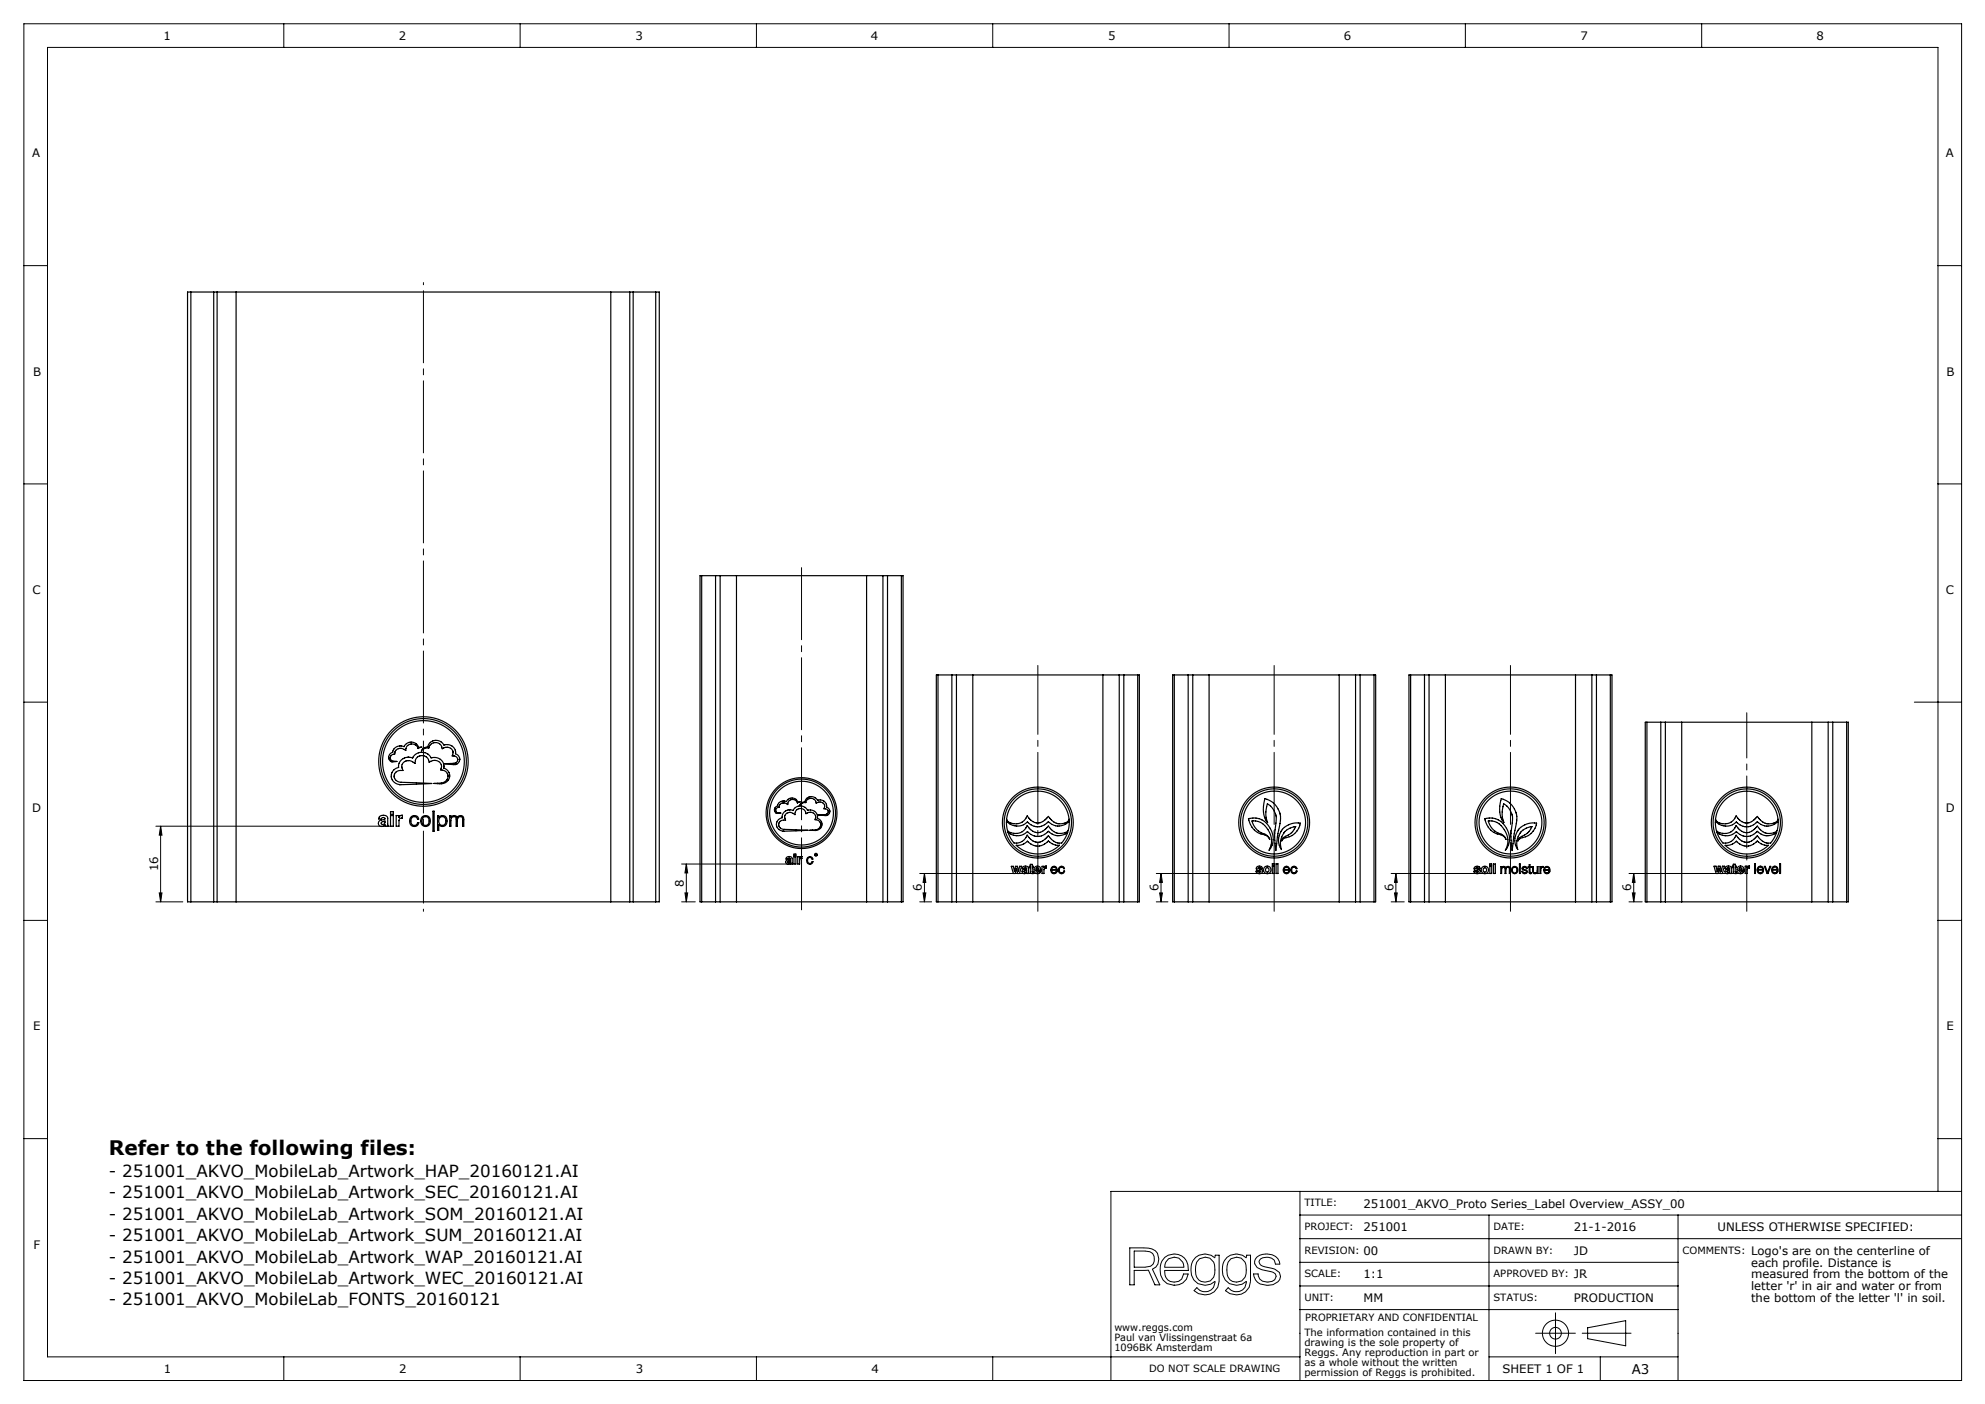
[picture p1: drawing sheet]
<svg xmlns="http://www.w3.org/2000/svg" width="420mm" height="297mm" viewBox="0 0 420 297" stroke-linecap="round" stroke-linejoin="round" font-family="sans-serif">
<g fill="none" stroke="#000" stroke-width=".21">
<path d="M5.1 5h410v287h-410zM60.1 5v5M110.1 5v5M160.1 5v5M210.1 5v5M260.1 5v5M310.1 5v5M360.1 5v5M5.1 56.2h5M410.1 56.2h5M5.1 102.4h5M410.1 102.4h5"/>
<path d="M5.1 148.5h5M405.1 148.5h10M33 174.8h49.8M34 174.8l.3 1.9h-.6zM34 174.8v16M5.1 194.7h5M33 190.8h5.7M33.7 188.9h.6l-.3 1.9zM144.2 190.8h2.9M144.2 182.8h23.6M144.9 188.9h.6l-.3 1.9zM145.2 182.8l.3 1.9h-.6z"/>
<path d="M145.2 182.8v8M194.6 190.8h2.5M194.6 184.8h24.9M195.3 188.9h.6l-.3 1.9zM195.6 184.8l.3 1.9h-.6zM195.6 184.8v6M244.7 190.8h2.4M244.7 184.8h24.3M245.4 188.9h.5l-.2 1.9zM245.7 184.8v6M245.7 184.8l.2 1.9h-.5zM294.4 190.8h2.7"/>
<path d="M294.4 184.8h20.6M295.1 188.9h.5l-.2 1.9zM295.4 184.8l.2 1.9h-.5zM295.4 184.8v6M344.7 190.8h2.8M344.7 184.8h23.6M345.4 188.9h.6l-.3 1.9zM345.7 184.8l.3 1.9h-.6zM345.7 184.8v6M410.1 194.7h5M5.1 240.9h5M275.1 252v40"/>
<path d="M275.1 257h140M315.1 257v35M355.1 257v35M410.1 252v-242h-400v277h265M410.1 240.9h5M415.1 252h-180v40M239 264h2.9a3.1 3.1 0 0 1 3 1.1 2.33 2.33 0 0 1-1.1 3.4l1.6 3.3h-1l-1.4-3.1h-3v3.1h-1zM240 264.6l3.3 .2a1.8 1.8 0 0 1 .1 3.1l-1.1 .2h-2.3zM246.5 266a2.99 2.99 0 0 1 3.4-.4 2.99 2.99 0 0 1 1.5 3.2l-5-.1a2.04 2.04 0 0 0 1.6 2.5 2.04 2.04 0 0 0 2.4-1.7h1a2.99 2.99 0 0 1-3.3 2.4 2.99 2.99 0 0 1-2.6-3.2 3.4 3.4 0 0 1 1-2.7zM247.3 266.3l1.2-.4a2.02 2.02 0 0 1 2 2.2h-4.1l.3-1.1zM248.5 271.8h.1M248.5 271.2h.1"/>
<path d="M248.5 265.9h.1M252.9 268.6v.1M253 266a3.1 3.1 0 0 1 4 .1l.1-.6h.8v5.6a3.1 3.1 0 0 1-2 2.7 3.1 3.1 0 0 1-3.2-.8l.5-.6a2.19 2.19 0 0 0 3.6-.1l.3-1.2a3.1 3.1 0 0 1-3.8 .4 3.1 3.1 0 0 1-1.3-3.6l.4-1.2zM255 265.9a2.2 2.2 0 0 0-2.1 2.8M255 265.9h.1M255 265.9a2.2 2.2 0 0 1 2.1 2.8M257.1 268.6a2.11 2.11 0 0 1-2.1 2.6 2.11 2.11 0 0 1-2.1-2.6M257.1 268.6v.1M259.6 268.6a2.16 2.16 0 0 0 2 2.6M259.6 268.6v.1M259.6 266a3.1 3.1 0 0 1 4.1 .1l.1-.6h.8v5.6a3.1 3.1 0 0 1-2 2.7 3.1 3.1 0 0 1-3.3-.8l.6-.6a2.19 2.19 0 0 0 3.5-.1l.3-1.2a3.1 3.1 0 0 1-3.7 .4 3.1 3.1 0 0 1-1.3-3.6l.3-1.2zM261.6 271.2h.1"/>
<path d="M261.6 265.9h.1M261.6 265.9a2.2 2.2 0 0 0-2 2.8M261.7 265.9a2.19 2.19 0 0 1 2 2.8M263.7 268.6v.1M263.7 268.6a2.15 2.15 0 0 1-2 2.6M265.5 267.3h.1M265.5 267.3a2.32 2.32 0 0 0 1.7 1.3l.6 .2a3.6 3.6 0 0 1 2 .7l.2 .5M270 270h.1M270.8 267.3v.1M270.8 267.3a2.5 2.5 0 0 0-2.9-2 2.08 2.08 0 0 0-2.4 1.6v.4M270.8 267.4h-.9a1.84 1.84 0 0 0-2.7-1.3 .95 .95 0 0 0-.8 .9 1.8 1.8 0 0 0 1.8 1.1 4.1 4.1 0 0 1 2.5 1.1l.2 .8a2.35 2.35 0 0 1-2.8 1.9 2.51 2.51 0 0 1-2.9-2.4h1a1.66 1.66 0 0 0 .9 1.5 2.77 2.77 0 0 0 2.6-.3l.3-.7M275.1 267h80"/>
<path d="M275.1 277h80M275.1 272h80M329.1 277.7v8.6M415.1 262h-140M60.1 287v5M110.1 287v5M160.1 287v5M210.1 287v5M315.1 287h40M324.9 282h8.4M334.8 282h10.3M335.9 280.9l8.1-1.5v5.3l-8.1-1.5z"/>
<path d="M338.6 287v5"/>
<circle cx="329.1" cy="282" r="1.24"/>
<circle cx="329.1" cy="282" r="2.77"/>
</g>
<path d="M89.6 59.8v133" fill="none" stroke="#000" stroke-width=".21" stroke-dasharray="15.2 1.3 1.3 1.3" stroke-dashoffset="-1.7"/>
<path d="M169.6 192.8v-73" fill="none" stroke="#000" stroke-width=".21" stroke-dasharray="15.2 1.3 1.3 1.3" stroke-dashoffset="-.3"/>
<path d="M219.6 192.8v-52M269.6 192.8v-52M319.6 192.8v-52" fill="none" stroke="#000" stroke-width=".21" stroke-dasharray="15.2 1.3 1.3 1.3" stroke-dashoffset=".7"/>
<path d="M369.6 192.8v-42" fill="none" stroke="#000" stroke-width=".21" stroke-dasharray="15.2 1.3 1.3 1.3" stroke-dashoffset="5.7"/>
<path d="M34 174.8l.3 1.9h-.6zM33.7 188.9h.6l-.3 1.9zM145.2 182.8l.3 1.9h-.6zM144.9 188.9h.6l-.3 1.9zM195.6 184.8l.3 1.9h-.6zM195.3 188.9h.6l-.3 1.9zM245.7 184.8l.2 1.9h-.5zM245.4 188.9h.5l-.2 1.9zM295.4 184.8l.2 1.9h-.5zM295.1 188.9h.5l-.2 1.9zM345.7 184.8l.3 1.9h-.6zM345.4 188.9h.6l-.3 1.9z" fill="#000"/>
<g fill="none" stroke="#000" stroke-width=".25">
<path d="M40.4 61.8h-.7v129h.7M40.4 61.8h4.8M40.4 61.8v129M45.2 61.8h.7M45.2 61.8v129M45.9 61.8h4.1M45.9 61.8v129M50 61.8h79.2M50 61.8v129M129.2 61.8h4.1M129.2 61.8v129M133.3 61.8h.7"/>
<path d="M133.3 61.8v129M134 61.8v129M134 61.8h4.7M138.7 61.8h.8v129h-.8M138.7 61.8v129M148.5 121.8h-.4v69h.4M148.5 121.8v69M148.5 121.8h2.9M151.4 121.8h1M151.4 121.8v69M152.4 121.8h3.4M152.4 121.8v69"/>
<path d="M155.8 121.8h27.6M155.8 121.8v69M183.4 121.8h3.4M183.4 121.8v69M186.8 121.8h1M186.8 121.8v69M187.8 121.8v69M187.8 121.8h2.9M190.7 121.8h.4v69h-.4M190.7 121.8v69M83.5 158.3l1-.5 1 .1a1.65 1.65 0 0 1 1.6-.9 1.65 1.65 0 0 1 1.5 1.1l.7-.1-.8 .3a1.33 1.33 0 0 0-1.5-.9 1.33 1.33 0 0 0-1.1 1.4l-.4-.3a1.24 1.24 0 0 0-1.3-.1 1.24 1.24 0 0 0-.7 1.1 .77 .77 0 0 0-.9 .6 .77 .77 0 0 0 .5 .9l.9 .1-.9 .1a1.06 1.06 0 0 1-.9-1.1 1.06 1.06 0 0 1 .9-1zM89.4 158.5l.7-.4a.47 .47 0 0 0 .6-.6 1.95 1.95 0 0 1 3.3 .1 1.75 1.75 0 0 1 2.4 1.9 1.18 1.18 0 0 1 .8 1.4 1.18 1.18 0 0 1-1.5 .8l-1.6-.1 2.2-.2 .5-.4v-.4a.91 .91 0 0 0-1.1-.7l.1-.4a1.23 1.23 0 0 0-.5-1.3 1.23 1.23 0 0 0-1.4 0l-.3 .2a1.48 1.48 0 0 0-1.4-1.3 1.48 1.48 0 0 0-1.6 1.1l-.8 .1-.6 .5z"/>
<path d="M96.1 159.9h-.1M198.5 142.8h-.4v48h.4M198.5 142.8v48M198.5 142.8h2.9M201.4 142.8h1M201.4 142.8v48M202.4 142.8h3.4M202.4 142.8v48M205.8 142.8h27.6M205.8 142.8v48M233.4 142.8h3.4M233.4 142.8v48"/>
<path d="M236.8 142.8h1M236.8 142.8v48M237.8 142.8v48M237.8 142.8h2.9M240.7 142.8h.4v48h-.4M240.7 142.8v48M248.5 142.8h-.4v48h.4M248.5 142.8h2.9M248.5 142.8v48M251.4 142.8h1M251.4 142.8v48M252.4 142.8h3.4"/>
<path d="M252.4 142.8v48M255.8 142.8h27.6M255.8 142.8v48M283.4 142.8h3.4M283.4 142.8v48M286.8 142.8h1M286.8 142.8v48M287.8 142.8h2.9M287.8 142.8v48M290.7 142.8h.4v48h-.4M290.7 142.8v48M298.5 142.8h-.4v48h.4"/>
<path d="M298.5 142.8h2.9M298.5 142.8v48M301.4 142.8h1M301.4 142.8v48M302.4 142.8h3.4M302.4 142.8v48M305.8 142.8h27.6M305.8 142.8v48M333.4 142.8h3.4M333.4 142.8v48M336.8 142.8h1M336.8 142.8v48"/>
<path d="M337.8 142.8h2.9M337.8 142.8v48M340.7 142.8h.4v48h-.4M340.7 142.8v48M348.5 152.8h-.4v38h.4M348.5 152.8v38M348.5 152.8h2.9M351.4 152.8h1M351.4 152.8v38M352.4 152.8h3.4M352.4 152.8v38M355.8 152.8h27.6"/>
<path d="M355.8 152.8v38M383.4 152.8h3.4M383.4 152.8v38M386.8 152.8h1M386.8 152.8v38M387.8 152.8v38M387.8 152.8h2.9M390.7 152.8h.4v38h-.4M390.7 152.8v38M80.7 173.9l.8-.2a.51 .51 0 0 1-.2 .6 .51 .51 0 0 1-.6 0zM81.5 174.5a.73 .73 0 0 1-1.3 .1 .73 .73 0 0 1 .5-1.1l.6-.1a.24 .24 0 0 0 .1-.3 .24 .24 0 0 0-.3-.2l-.3 .1-.1 .3h-.6a.99 .99 0 0 1 .9-.8 .99 .99 0 0 1 1 .6l.2 1.7h-.7M81.5 174.5v.3"/>
<path d="M81.5 174.5h.1M81.5 174.8h.1M82.6 172.5h.6v2.3h-.6zM82.6 171.7h.6v.6h-.6zM83.8 172.5h.6v.4l.3-.4h.4v.6a.54 .54 0 0 0-.7 .5v1.2h-.6zM84.6 166h.1M85 160.7l1-.5 1.3 .2a2.27 2.27 0 0 1 4-.1 1.93 1.93 0 0 1 2.6 2.2 1.72 1.72 0 0 1 1.2 2.1 1.72 1.72 0 0 1-2.1 1.2l-1.2-.1h.8a1.68 1.68 0 0 0 2.2-1.7 1.4 1.4 0 0 0-1.6-1.1l.2-.4a1.4 1.4 0 0 0-.6-1.5 1.4 1.4 0 0 0-1.6 0l-.4 .2a1.49 1.49 0 0 0-1.3-1.4 1.49 1.49 0 0 0-1.6 1.1l-.1 .6-.5-.3a1.38 1.38 0 0 0-1.6-.1 1.38 1.38 0 0 0-.6 1.4l.2 .5a1.37 1.37 0 0 0-1.9 1.3 1.39 1.39 0 0 0 1.5 1.2l6.5 .2-6.6 .3a1.89 1.89 0 0 1-2-1.6 1.89 1.89 0 0 1 1.5-2.2l.1-.7zM85.1 172.5h.1M87 172.8a.92 .92 0 0 1 1-.3 .92 .92 0 0 1 .6 .8h-.3a.76 .76 0 0 0-1-.5 .76 .76 0 0 0-.3 1.1 .7 .7 0 0 0 .6 .7 .7 .7 0 0 0 .7-.6h.3a1.02 1.02 0 0 1-1.3 .8 1.02 1.02 0 0 1-.6-1.4zM89.3 172.9a1.11 1.11 0 0 1 1.5 0 1.11 1.11 0 0 1 0 1.5 1.09 1.09 0 0 1-1.5 .2 1.09 1.09 0 0 1-.1-1.6zM89.5 173a.85 .85 0 0 1 1.2 0 .85 .85 0 0 1 0 1.2 .76 .76 0 0 1-1 .3 .76 .76 0 0 1-.4-.9zM91.6 171.6h.3v4.2h-.3z"/>
<path d="M92.6 172.6h.2v.4a1 1 0 0 1 1.4-.3 1 1 0 0 1 .4 1.2 .96 .96 0 0 1-.7 .9 .96 .96 0 0 1-1.1-.4v1.2h-.2zM92.8 173h.1M93.1 173a.82 .82 0 0 1 1 0 .82 .82 0 0 1 .2 1.1 .77 .77 0 0 1-1 .4 .77 .77 0 0 1-.5-1zM95.1 172.6h.3v.3a.74 .74 0 0 1 .7-.4 .74 .74 0 0 1 .6 .4 .74 .74 0 0 1 .9-.4 .74 .74 0 0 1 .5 .9v1.4h-.2v-1.5a.59 .59 0 0 0-.8-.5 .59 .59 0 0 0-.3 .8v1.2h-.3v-1.5a.59 .59 0 0 0-.7-.5 .59 .59 0 0 0-.4 .8v1.2h-.3zM95.4 172.9h.1M164.8 169.8l.8-.4 .8 .2a1.29 1.29 0 0 1 1.2-.8 1.29 1.29 0 0 1 1.2 .9l.5-.1-.6 .3a1.04 1.04 0 0 0-1.2-.8 1.04 1.04 0 0 0-.8 1.1 1.02 1.02 0 0 0-1.1-.3 1.02 1.02 0 0 0-.7 .9 .6 .6 0 0 0-.8 .6 .6 .6 0 0 0 .7 .6h.4a.9 .9 0 0 1-1.3-.4 1.03 1.03 0 0 1 .6-1.2zM165.7 175.8h.1M165.9 175.4h.1M165.9 175.4l5.1 .2-5.3 .2M167.1 171.9a.99 .99 0 0 0-1 1.2l.1 .4a1.03 1.03 0 0 0-1.4 .8 1.03 1.03 0 0 0 1.1 1.1M167.1 171.9h.1M167.2 171.9l1 .4a1.11 1.11 0 0 1 .9-1.2 1.16 1.16 0 0 1 1.4 1 1.15 1.15 0 0 1 1.4-.3 1.15 1.15 0 0 1 .6 1.4l-.1 .2a1.12 1.12 0 0 1 1.2 1.2 1.12 1.12 0 0 1-1.4 1h-.9l.7 .1a1.41 1.41 0 0 0 1.5-.3 1.41 1.41 0 0 0 .4-1.4l-.3-.5-.7-.4a1.5 1.5 0 0 0-2-1.7 1.71 1.71 0 0 0-1.6-.9 1.71 1.71 0 0 0-1.5 .9 1.63 1.63 0 0 0-2.3 1.6 1.42 1.42 0 0 0-1.2 1.5 1.42 1.42 0 0 0 1.4 1.3"/>
<path d="M169.4 170l.9-.4a1.48 1.48 0 0 1 1.3-1.1 1.48 1.48 0 0 1 1.4 .8 1.37 1.37 0 0 1 1.9 1.4 .96 .96 0 0 1 .6 1.3 .96 .96 0 0 1-1.4 .5l-1-.1 1.5-.1a.61 .61 0 0 0 .7-.6 .61 .61 0 0 0-.7-.6h-.3a.97 .97 0 0 0-.1-1.2 .97 .97 0 0 0-1.3-.1l-.2 .1a1.16 1.16 0 0 0-1.1-1 1.16 1.16 0 0 0-1.2 .9l-.6 .1-.5 .3zM213 173.3a2.34 2.34 0 0 0 3 1.4l.8-.4 .6-.5a2.81 2.81 0 0 0 4.4 0 2.74 2.74 0 0 0 4.4-.3v-.2a4.4 4.4 0 0 1-.3 2.5 2.78 2.78 0 0 1-4.1-1.1l-.3 .4a2.27 2.27 0 0 1-3.8 0l-.4-.5a2.67 2.67 0 0 1-4.1 1.1l-.2-1.3zM213.3 176a2.99 2.99 0 0 0 4.1-.1 2.81 2.81 0 0 0 4.4-.1 2.9 2.9 0 0 0 4.1 .2l-.6 1.4a1.3 1.3 0 0 1-1.7 .9l-.9-.5-.9-1-.3 .3a2.27 2.27 0 0 1-3.8 .1l-.4-.5a2.52 2.52 0 0 1-2.7 1.6l-.9-1.2zM214.7 169.5a6.6 6.6 0 0 1 7-1.8 6.6 6.6 0 0 1 4.5 5.8 2.66 2.66 0 0 1-4.4-.8l-.3 .3a2.27 2.27 0 0 1-3.8 .1l-.4-.5a2.57 2.57 0 0 1-4.3 .8 6.2 6.2 0 0 1 1.7-3.9zM215 178.8a2.74 2.74 0 0 0 2.4-.9 2.81 2.81 0 0 0 4.4 0 2.72 2.72 0 0 0 2.4 .9 6.6 6.6 0 0 1-9.2 0zM264.2 173.2a4.3 4.3 0 0 1 4.5 1.8 4.3 4.3 0 0 1-.2 4.9 4.2 4.2 0 0 0-3.4-6.2h-.2a4.1 4.1 0 0 0 3 2.9l.4 .4 .3 .6a2.96 2.96 0 0 0-2.2-1.3 4.1 4.1 0 0 1-2.2-3.1zM267.6 168.9a4.6 4.6 0 0 1 3.1 6.1l-.8 4.9a21.6 21.6 0 0 1 .1-6.9 3.9 3.9 0 0 0-1.8-3l-.4 2.4 .4 1.6-.5-.8a6 6 0 0 1-.1-4.3zM271.6 175.2a4.3 4.3 0 0 1 3.5-1.1 3.8 3.8 0 0 1-3.3 3.2l-.6 .6a1.95 1.95 0 0 1 1.5-1.4l.8-.6 .7-1.1a3.6 3.6 0 0 0-3.1 4.9 3.5 3.5 0 0 1 .5-4.5zM314.2 173.2a4.3 4.3 0 0 1 4.5 1.8 4.3 4.3 0 0 1-.2 4.9 4.2 4.2 0 0 0-3.4-6.2h-.2a4.1 4.1 0 0 0 3 2.9l.4 .4 .3 .6a2.96 2.96 0 0 0-2.2-1.3 4.1 4.1 0 0 1-2.2-3.1zM317.6 168.9a4.6 4.6 0 0 1 3.1 6.1l-.8 4.9a21.6 21.6 0 0 1 .1-6.9 3.9 3.9 0 0 0-1.8-3l-.4 2.4 .4 1.6-.5-.8a6 6 0 0 1-.1-4.3zM321.6 175.2a4.3 4.3 0 0 1 3.5-1.1 3.8 3.8 0 0 1-3.3 3.2l-.6 .6a1.95 1.95 0 0 1 1.5-1.4l.8-.6 .7-1.1a3.6 3.6 0 0 0-3.1 4.9 3.5 3.5 0 0 1 .5-4.5zM363 173.4a2.3 2.3 0 0 0 2.8 1.3l.8-.2 .8-.6a2.81 2.81 0 0 0 4.4-.1 2.75 2.75 0 0 0 4.4-.3v-.1a4.7 4.7 0 0 1-.3 2.5 2.78 2.78 0 0 1-4.1-1.2 2.55 2.55 0 0 1-2.6 1.4l-.4-.1a3.3 3.3 0 0 1-1.5-1.4 2.67 2.67 0 0 1-4.1 1.1l-.2-1.2z"/>
<path d="M363.3 176a3 3 0 0 0 4.1-.1 2.81 2.81 0 0 0 4.4-.1 2.89 2.89 0 0 0 4.1 .2l-1 2a.88 .88 0 0 1-1 .3l-.9-.3-1.2-1.2a2.55 2.55 0 0 1-2.6 1.3l-.4-.1a3.3 3.3 0 0 1-1.5-1.3 2.52 2.52 0 0 1-2.7 1.6l-.7-.9zM364.7 169.5a6.6 6.6 0 0 1 7-1.8 6.6 6.6 0 0 1 4.5 5.7 2.64 2.64 0 0 1-4.4-.7 2.55 2.55 0 0 1-2.6 1.4l-.4-.2a3.3 3.3 0 0 1-1.5-1.3 2.59 2.59 0 0 1-4.3 .9 6.1 6.1 0 0 1 1.7-4zM365 178.8a2.73 2.73 0 0 0 2.4-.9 2.81 2.81 0 0 0 4.4 0 2.79 2.79 0 0 0 2.4 .9 6.6 6.6 0 0 1-9.2 0zM40.4 190.8h4.8M45.2 190.8h.7M45.9 190.8h4.1M50 190.8h79.2M129.2 190.8h4.1M133.3 190.8h.7M134 190.8h4.7M148.5 190.8h2.9M151.4 190.8h1"/>
<path d="M152.4 190.8h3.4M155.8 190.8h27.6M166.7 182.2l.4-.1a.27 .27 0 0 1 0 .4 .27 .27 0 0 1-.4-.2zM167.2 182.6a.5 .5 0 0 1-.8 .1 .5 .5 0 0 1 .3-.8l.5-.1v-.2l-.3-.1-.2 .2h-.4a.68 .68 0 0 1 .6-.5 .68 .68 0 0 1 .7 .4l.1 1.2h-.4M167.2 182.6l.1 .2M167.2 182.6h.1M167.3 182.8h.1M168 181.2h.4v1.6h-.4zM168 180.7h.4v.3h-.4zM169.2 181.5h.1M169.7 181.2h-.3l-.2 .3M169.7 181.2h.1"/>
<path d="M169.7 181.2v.4l-.4 .1-.1 .1v1h-.4v-1.6h.4v.3M170.9 181.4a.64 .64 0 0 1 1.1 .3h-.2a.53 .53 0 0 0-.7-.2 .53 .53 0 0 0-.2 .7 .48 .48 0 0 0 .4 .5 .48 .48 0 0 0 .5-.4h.2a.73 .73 0 0 1-1.1 .4 .73 .73 0 0 1-.1-1.2zM183.4 190.8h3.4M186.8 190.8h1M187.8 190.8h2.9M198.5 190.8h2.9M201.4 190.8h1M202.4 190.8h3.4M205.8 190.8h27.6M214.6 184.3l-.2-1h-.4l.4 1.5h.4l.3-1.1 .2 1.1h.4l.5-1.5h-.5l-.2 1M214.6 184.3h.1M214.6 184.3l.3-1h.4l.2 1"/>
<path d="M215.5 184.3h.1M216.7 184.2l.4-.1a.28 .28 0 0 1 0 .4 .28 .28 0 0 1-.4-.2zM217.2 184.6a.49 .49 0 0 1-.8 .1 .49 .49 0 0 1 .3-.8l.5-.1v-.2l-.3-.1-.2 .2h-.4a.67 .67 0 0 1 .6-.5 .67 .67 0 0 1 .7 .5l.1 1.1h-.4M217.2 184.6v.2M217.2 184.6h.1M217.2 184.8h.1M218 182.8h.4v.5h.2v.2h-.2v.9l.2 .1v.3a.38 .38 0 0 1-.6-.3v-1h-.2v-.2h.2zM218.6 184.5h.1M219 183.4a.74 .74 0 0 1 .9-.1 .74 .74 0 0 1 .3 .8h-1a.33 .33 0 0 0 .2 .4 .33 .33 0 0 0 .4-.2h.4a.79 .79 0 0 1-1.2 .3 .79 .79 0 0 1 0-1.2zM219.3 183.6h.4l.1 .3h-.6zM220.9 183.5h.1M221.4 183.2l-.4 .1-.1 .2"/>
<path d="M221.4 183.2h.1M221.4 183.2v.4l-.5 .2v1h-.4v-1.5h.4v.2M222.6 183.4a.67 .67 0 0 1 .8-.1 .67 .67 0 0 1 .3 .8h-1.2a.49 .49 0 0 0 .4 .5 .49 .49 0 0 0 .6-.3h.2a.72 .72 0 0 1-1.1 .4 .72 .72 0 0 1-.2-1.1zM222.7 183.5a.47 .47 0 0 1 .5 0 .47 .47 0 0 1 .3 .4h-1zM224.2 183.4a.63 .63 0 0 1 .6-.1 .63 .63 0 0 1 .4 .5h-.1a.54 .54 0 0 0-.8-.3 .54 .54 0 0 0-.1 .9 .46 .46 0 0 0 .5 .3 .46 .46 0 0 0 .4-.4h.2a.71 .71 0 0 1-1.1 .4 .71 .71 0 0 1-.2-1.1zM233.4 190.8h3.4M236.8 190.8h1M237.8 190.8h2.9M248.5 190.8h2.9M251.4 190.8h1M252.4 190.8h3.4M255.8 190.8h27.6"/>
<path d="M265.9 183.4a.69 .69 0 0 1 .7-.2 .69 .69 0 0 1 .5 .5l-.8-.2-.1 .2 .2 .1a.57 .57 0 0 1 .8 .5 .57 .57 0 0 1-.9 .5l-.4-.2-.1-.3h.4l.2 .2 .3-.1v-.1l-.4-.1a.47 .47 0 0 1-.4-.3 .47 .47 0 0 1 0-.5zM267.9 183.7a.41 .41 0 0 1 .6 .3 .41 .41 0 0 1-.6 .4zM269.2 183.3h.4v1.5h-.4zM269.2 182.7h.4v.4h-.4zM270 182.7h.4v2.1h-.4zM271.7 183.4a.67 .67 0 0 1 .8-.1 .67 .67 0 0 1 .4 .8h-1.2a.49 .49 0 0 0 .4 .5 .49 .49 0 0 0 .6-.3h.1a.72 .72 0 0 1-1 .4 .72 .72 0 0 1-.2-1.1zM271.9 183.5a.47 .47 0 0 1 .5 0 .47 .47 0 0 1 .3 .4h-1zM273.3 183.4a.63 .63 0 0 1 .7-.1 .63 .63 0 0 1 .4 .5h-.2a.54 .54 0 0 0-.8-.3 .54 .54 0 0 0 0 .9 .46 .46 0 0 0 .4 .3 .46 .46 0 0 0 .5-.4h.1a.71 .71 0 0 1-1 .4 .71 .71 0 0 1-.2-1.1zM283.4 190.8h3.4M286.8 190.8h1M287.8 190.8h2.9M298.5 190.8h2.9"/>
<path d="M301.4 190.8h1M302.4 190.8h3.4M305.8 190.8h27.6M312 183.4a.68 .68 0 0 1 .7-.2 .68 .68 0 0 1 .5 .5h-.4l-.2-.1h-.3l.4 .3a.49 .49 0 0 1 .5 .5 .49 .49 0 0 1-.6 .4l-.6-.1-.1-.3-.1-.1h.4l.2 .2 .4-.1v-.1l-.4-.1a.46 .46 0 0 1-.4-.3 .46 .46 0 0 1 0-.5zM315.2 183.3h.4v1.5h-.4zM315.2 182.7h.4v.4h-.4zM316 182.8h.4v2h-.4zM317.6 183.3h.1v.2a.49 .49 0 0 1 .9 .1 .49 .49 0 0 1 .6-.3 .49 .49 0 0 1 .3 .6v.9h-.1v-1a.39 .39 0 0 0-.5-.4 .39 .39 0 0 0-.3 .6v.8h-.1v-1a.39 .39 0 0 0-.5-.4 .39 .39 0 0 0-.3 .6v.8h-.1zM320 183.5a.71 .71 0 0 1 1 .1 .71 .71 0 0 1-.1 1 .71 .71 0 0 1-1-.2l-.1-.6zM320.2 183.6a.55 .55 0 0 1 .8 .5 .55 .55 0 0 1-.9 .4l-.1-.5zM321.5 182.8h.2v.2h-.2zM321.5 183.3h.2v1.5h-.2z"/>
<path d="M322.1 183.5a.58 .58 0 0 1 .6-.2 .58 .58 0 0 1 .4 .4h-.1a.33 .33 0 0 0-.4-.3 .33 .33 0 0 0-.2 .5 .56 .56 0 0 1 .6 .1 .56 .56 0 0 1 .1 .6 .61 .61 0 0 1-.7 .2 .61 .61 0 0 1-.4-.5h.2a.36 .36 0 0 0 .4 .4 .36 .36 0 0 0 .3-.5h-.1a.56 .56 0 0 1-.5-.1 .56 .56 0 0 1-.2-.6zM323.6 182.9h.1v.4h.3v.2h-.3v1l.1 .1h.2a.23 .23 0 0 1-.3 .2 .23 .23 0 0 1-.1-.3v-1h-.2v-.2h.2zM324.3 183.3h.1v1a.42 .42 0 0 0 .5 .4 .42 .42 0 0 0 .4-.6v-.8h.1v1.5h-.1v-.2a.54 .54 0 0 1-.6 .2 .54 .54 0 0 1-.4-.5zM325.8 183.3h.2v.3l.5-.3v.2l-.4 .1-.1 .3v.9h-.2zM326 183.6h.1M326.9 183.5a.65 .65 0 0 1 .7-.1 .65 .65 0 0 1 .3 .7h-1.1a.48 .48 0 0 0 .4 .5 .48 .48 0 0 0 .6-.3h.1a.71 .71 0 0 1-1 .4 .71 .71 0 0 1-.2-1.1zM327 183.6a.46 .46 0 0 1 .5-.1 .46 .46 0 0 1 .3 .4h-1zM333.4 190.8h3.4M336.8 190.8h1M337.8 190.8h2.9M348.5 190.8h2.9M351.4 190.8h1"/>
<path d="M352.4 190.8h3.4M355.8 190.8h27.6M363.3 184.3l-.2-1.1h-.4l.4 1.6h.4l.3-1.1 .2 1.1h.4l.5-1.6h-.5l-.2 1.1M363.3 184.3h.1M363.3 184.3l.3-1.1h.4l.2 1.1M364.2 184.3h.1M365.4 184.2l.4-.1a.27 .27 0 0 1 0 .4 .27 .27 0 0 1-.4-.2zM365.9 184.6a.5 .5 0 0 1-.8 .1 .5 .5 0 0 1 .3-.8l.5-.1v-.2l-.3-.1-.2 .2h-.4a.68 .68 0 0 1 .6-.5 .68 .68 0 0 1 .7 .4l.1 1.2h-.4M365.9 184.6l.1 .2M365.9 184.6h.1M366 184.8h.1M366.7 182.8h.4v.4h.3v.3h-.3v.9l.3 .1v.3a.47 .47 0 0 1-.7-.3v-1h-.2v-.3h.2z"/>
<path d="M367.4 184.5h-.1M367.7 183.5a.75 .75 0 0 1 .9-.2 .75 .75 0 0 1 .4 .8h-1.1a.34 .34 0 0 0 .3 .4 .34 .34 0 0 0 .4-.2h.4a.8 .8 0 0 1-1.2 .4 .8 .8 0 0 1-.1-1.2zM368 183.6l.4-.1 .2 .4h-.7zM369.7 183.5h.1M370.2 183.2h-.3l-.2 .3M370.2 183.2h.1M370.2 183.2v.4l-.4 .1-.1 .1v1h-.4v-1.6h.4v.3M371.2 182.7h.2v2.1h-.2zM372 183.4a.68 .68 0 0 1 .8-.1 .68 .68 0 0 1 .3 .8h-1.1a.5 .5 0 0 0 .3 .5 .5 .5 0 0 0 .6-.3h.2a.74 .74 0 0 1-1.1 .4 .74 .74 0 0 1-.1-1.2zM372.2 183.5a.48 .48 0 0 1 .5-.1 .48 .48 0 0 1 .3 .5h-1zM373.3 183.3h.2l.5 1.3 .5-1.3h.2l-.6 1.5h-.2zM375.1 183.4a.68 .68 0 0 1 .8-.1 .68 .68 0 0 1 .3 .8h-1.2a.5 .5 0 0 0 .4 .5 .5 .5 0 0 0 .6-.3h.2a.74 .74 0 0 1-1.1 .4 .74 .74 0 0 1-.1-1.2z"/>
<path d="M375.3 183.5a.48 .48 0 0 1 .5-.1 .48 .48 0 0 1 .2 .5h-1zM376.6 182.7h.1v2.1h-.1zM383.4 190.8h3.4M386.8 190.8h1M387.8 190.8h2.9"/>
<circle cx="89.6" cy="161.1" r="9.1"/>
<circle cx="89.6" cy="161.1" r="8.7"/>
<circle cx="89.6" cy="161.1" r="9.5"/>
<circle cx="169.6" cy="172" r="7.2"/>
<circle cx="169.6" cy="172" r="6.8"/>
<circle cx="169.6" cy="172" r="7.5"/>
<circle cx="219.6" cy="174" r="7.5"/>
<circle cx="219.6" cy="174" r="7.1"/>
<circle cx="269.6" cy="174" r="6.6"/>
<circle cx="269.6" cy="174" r="7.1"/>
<circle cx="269.6" cy="174" r="7.5"/>
<circle cx="319.6" cy="174" r="6.6"/>
<circle cx="319.6" cy="174" r="7.1"/>
<circle cx="319.6" cy="174" r="7.5"/>
<circle cx="369.6" cy="174" r="7.1"/>
<circle cx="369.6" cy="174" r="7.5"/>
<circle cx="172.6" cy="180.8" r=".29"/>
<circle cx="172.6" cy="180.8" r=".19"/>
<circle cx="268.1" cy="184" r=".8"/>
<circle cx="314.1" cy="184" r=".43"/>
<circle cx="314.2" cy="184" r=".79"/>
</g>
<text font-size="4.2" x="23" y="244.3">Refer to the following files:</text>
<g font-size="3.5">
<text x="23" y="249">- 251001_AKVO_MobileLab_Artwork_HAP_20160121.AI</text>
<text x="23" y="253.5">- 251001_AKVO_MobileLab_Artwork_SEC_20160121.AI</text>
<text x="23" y="258">- 251001_AKVO_MobileLab_Artwork_SOM_20160121.AI</text>
<text x="23" y="262.6">- 251001_AKVO_MobileLab_Artwork_SUM_20160121.AI</text>
<text x="23" y="267.1">- 251001_AKVO_MobileLab_Artwork_WAP_20160121.AI</text>
<text x="23" y="271.6">- 251001_AKVO_MobileLab_Artwork_WEC_20160121.AI</text>
<text x="23" y="276.1">- 251001_AKVO_MobileLab_FONTS_20160121</text>
</g>
<text font-size="2.8" x="345.2" y="290.7">A3</text>
<g font-size="2.5">
<text x="34.6" y="8.4">1</text>
<text x="84.4" y="8.4">2</text>
<text x="134.4" y="8.4">3</text>
<text x="184.3" y="8.4">4</text>
<text x="234.4" y="8.4">5</text>
<text x="284.3" y="8.4">6</text>
<text x="334.4" y="8.4">7</text>
<text x="384.3" y="8.4">8</text>
<text x="6.8" y="33.3">A</text>
<text x="411.7" y="33.3">A</text>
<text x="7" y="79.5">B</text>
<text x="411.8" y="79.4">B</text>
<text x="6.9" y="125.6">C</text>
<text x="411.7" y="125.6">C</text>
<text x="6.8" y="171.8">D</text>
<text x="411.7" y="171.9">D</text>
<text x="33.5" y="184.3" transform="rotate(-90 33.5 184.3)">16</text>
<text x="144.7" y="187.6" transform="rotate(-90 144.7 187.6)">8</text>
<text x="195.1" y="188.6" transform="rotate(-90 195.1 188.6)">6</text>
<text x="245.1" y="188.6" transform="rotate(-90 245.1 188.6)">6</text>
<text x="294.8" y="188.6" transform="rotate(-90 294.8 188.6)">6</text>
<text x="345.1" y="188.6" transform="rotate(-90 345.1 188.6)">6</text>
<text x="7" y="218">E</text>
<text x="411.8" y="218">E</text>
<text x="288.5" y="255.4">251001_AKVO_Proto Series_Label Overview_ASSY_00</text>
<text x="288.5" y="260.4">251001</text>
<text x="333" y="260.4">21-1-2016</text>
<text x="363.4" y="260.4">UNLESS OTHERWISE SPECIFIED:</text>
<text x="7.1" y="264.3">F</text>
<text x="288.5" y="265.4">00</text>
<text x="333" y="265.4">JD</text>
<text x="370.5" y="265.4">Logo's are on the centerline of</text>
<text x="370.5" y="267.9">each profile. Distance is</text>
<text x="288.5" y="275.4">MM</text>
<text x="288.5" y="270.4">1:1</text>
<text x="333" y="270.4">JR</text>
<text x="333" y="275.4">PRODUCTION</text>
<text x="370.5" y="270.4">measured from the bottom of the</text>
<text x="370.5" y="272.9">letter 'r' in air and water or from</text>
<text x="370.5" y="275.3">the bottom of the letter 'l' in soil.</text>
<text x="34.7" y="290.4">1</text>
<text x="84.4" y="290.4">2</text>
<text x="134.5" y="290.4">3</text>
<text x="184.4" y="290.4">4</text>
<text x="317.9" y="290.4">SHEET 1 OF 1</text>
</g>
<g font-size="2.1">
<text x="276" y="255.2">TITLE:</text>
<text x="276" y="260.2">PROJECT:</text>
<text x="316" y="260.2">DATE:</text>
<text x="276" y="265.2">REVISION:</text>
<text x="316" y="265.2">DRAWN BY:</text>
<text x="356" y="265.2">COMMENTS:</text>
<text x="276" y="270.2">SCALE:</text>
<text x="276" y="275.2">UNIT:</text>
<text x="316" y="275.2">STATUS:</text>
<text x="316" y="270.2">APPROVED BY:</text>
<text x="235.8" y="281.5">www.reggs.com</text>
<text x="276.2" y="279.5">PROPRIETARY AND CONFIDENTIAL</text>
<text x="235.8" y="283.6">Paul van Vlissingenstraat 6a</text>
<text x="235.8" y="285.7">1096BK Amsterdam</text>
<text x="276" y="282.6">The information contained in this</text>
<text x="276" y="284.7">drawing is the sole property of</text>
<text x="276" y="286.8">Reggs. Any reproduction in part or</text>
<text x="243.1" y="290.2">DO NOT SCALE DRAWING</text>
<text x="276" y="289">as a whole without the written</text>
<text x="276" y="291.1">permission of Reggs is prohibited.</text>
</g>
</svg>
